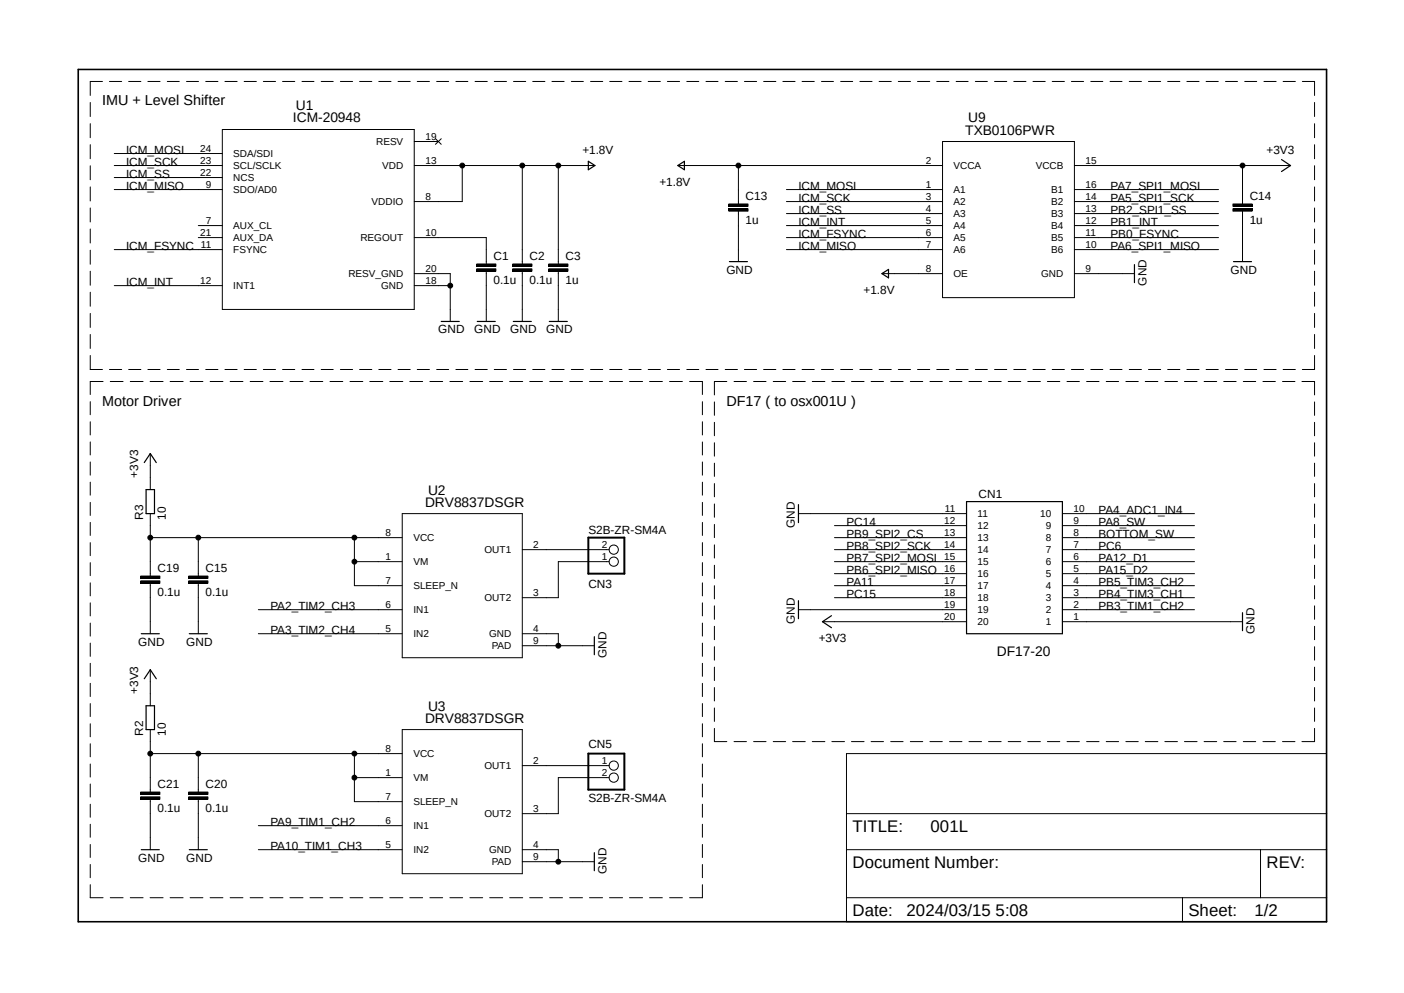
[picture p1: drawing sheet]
<svg xmlns="http://www.w3.org/2000/svg" width="297mm" height="210mm" viewBox="0 0 297 210" stroke-linecap="round" stroke-linejoin="round" font-family="sans-serif">
<path d="M16 14.4l265 181.1M281 14.4l-265 181.1" fill="none" stroke="#fff" stroke-width=".21"/>
<g fill="none" stroke="#000" stroke-width=".21">
<path d="M21.7 17.2h-2.6v3M23.2 17.2h2.5M27.2 17.2h2.6M31.3 17.2h2.6M35.4 17.2h2.5M39.5 17.2h2.5M43.5 17.2h2.6M47.6 17.2h2.6M51.6 17.2h2.6M55.7 17.2h2.6M59.8 17.2h2.6M63.9 17.2h2.5"/>
<path d="M67.9 17.2h2.6M72 17.2h2.6M76.1 17.2h2.6M80.1 17.2h2.6M84.2 17.2h2.6M88.3 17.2h2.5M92.4 17.2h2.5M96.4 17.2h2.6M100.5 17.2h2.6M104.6 17.2h2.5M108.6 17.2h2.6M112.7 17.2h2.6"/>
<path d="M116.8 17.2h2.5M120.9 17.2h2.5M124.9 17.2h2.6M129 17.2h2.6M133.1 17.2h2.5M137.1 17.2h2.6M141.2 17.2h2.6M145.3 17.2h2.5M149.4 17.2h2.5M153.4 17.2h2.6M157.5 17.2h2.6M161.5 17.2h2.6"/>
<path d="M165.6 17.2h2.6M169.7 17.2h2.6M173.8 17.2h2.5M177.8 17.2h2.6M181.9 17.2h2.6M186 17.2h2.6M190 17.2h2.6M194.1 17.2h2.6M198.2 17.2h2.5M202.3 17.2h2.5M206.3 17.2h2.6M210.4 17.2h2.6"/>
<path d="M214.5 17.2h2.5M218.5 17.2h2.6M222.6 17.2h2.6M226.7 17.2h2.5M230.8 17.2h2.5M234.8 17.2h2.6M238.9 17.2h2.6M243 17.2h2.5M247 17.2h2.6M251.1 17.2h2.6M255.1 17.2h2.6M259.2 17.2h2.6"/>
<path d="M263.3 17.2h2.6M267.4 17.2h2.6M271.4 17.2h2.6M275.5 17.2h2.6v3M19.1 21.7v2.9M19.1 26.2v2.9M19.1 30.6v3M19.1 35.1v2.9M19.1 39.5v3M24.2 35h22.8M24.2 37.5h22.8M24.2 32.5h22.8"/>
<path d="M47 27.4h40.6v38h-40.6zM87.6 35h38.1M87.6 29.9h5.1M92.1 29.3l1.2 1.2M93.3 29.3l-1.2 1.2M97.8 35v7.6h-10.2M110.5 35v20.8M118.1 35v20.8M143.5 35h55.9M156.2 35v8.1M199.4 29.9h27.9v33h-27.9zM227.3 35h45.7"/>
<path d="M262.8 35v8.1M278.1 21.7v2.9M278.1 26.2v2.9M278.1 30.6v3M278.1 35.1v2.9M278.1 39.5v3M19.1 44v2.9M19.1 48.4v3M19.1 52.9v3M19.1 57.4v2.9M24.2 40.1h22.8M24.2 52.8h22.8"/>
<path d="M42 47.7h5M42 50.2h5M87.6 50.2h15.3v5.6M87.6 57.9h7.6v10.1M100.8 56.9h4.1v.5h-4.1zM100.8 55.8h4.1v.5h-4.1zM102.9 57.4v10.6M108.5 56.9h4v.5h-4zM108.5 55.8h4v.5h-4zM110.5 57.4v10.6M116.1 56.9h4v.5h-4zM116.1 55.8h4v.5h-4z"/>
<path d="M118.1 57.4v10.6M154.2 44.2h4v.5h-4zM154.2 43.1h4v.5h-4zM156.2 44.7v10.6M166.4 47.7h33M166.4 42.6h33M166.4 40.1h33M166.4 50.2h33M166.4 52.8h33M166.4 45.2h33M186.7 57.9h12.7M227.3 47.7h30.5"/>
<path d="M227.3 42.6h30.5M227.3 40.1h30.5M227.3 50.2h30.5M227.3 52.8h30.5M227.3 57.9h12.7M227.3 45.2h30.5M260.8 44.2h4.1v.5h-4.1zM260.8 43.1h4.1v.5h-4.1zM262.8 44.7v10.6M278.1 44v2.9M278.1 48.4v3M278.1 52.9v3"/>
<path d="M278.1 57.4v2.9M19.1 61.8v3M19.1 66.3v3M19.1 70.7v3M19.1 75.2v2.9h2.6M23.2 78.1h2.5M24.2 60.4h22.8M27.2 78.1h2.6M31.3 78.1h2.6M35.4 78.1h2.5M39.5 78.1h2.5M43.5 78.1h2.6"/>
<path d="M47.6 78.1h2.6M51.6 78.1h2.6M55.7 78.1h2.6M59.8 78.1h2.6M63.9 78.1h2.5M67.9 78.1h2.6M72 78.1h2.6M76.1 78.1h2.6M80.1 78.1h2.6M84.2 78.1h2.6M87.6 60.4h7.6M88.3 78.1h2.5"/>
<path d="M92.4 78.1h2.5M96.4 78.1h2.6M100.5 78.1h2.6M104.6 78.1h2.5M108.6 78.1h2.6M112.7 78.1h2.6M116.8 78.1h2.5M120.9 78.1h2.5M124.9 78.1h2.6M129 78.1h2.6M133.1 78.1h2.5M137.1 78.1h2.6"/>
<path d="M141.2 78.1h2.6M145.3 78.1h2.5M149.4 78.1h2.5M153.4 78.1h2.6M157.5 78.1h2.6M161.5 78.1h2.6M165.6 78.1h2.6M169.7 78.1h2.6M173.8 78.1h2.5M177.8 78.1h2.6M181.9 78.1h2.6M186 78.1h2.6"/>
<path d="M190 78.1h2.6M194.1 78.1h2.6M198.2 78.1h2.5M202.3 78.1h2.5M206.3 78.1h2.6M210.4 78.1h2.6M214.5 78.1h2.5M218.5 78.1h2.6M222.6 78.1h2.6M226.7 78.1h2.5M230.8 78.1h2.5M234.8 78.1h2.6"/>
<path d="M238.9 78.1h2.6M243 78.1h2.5M247 78.1h2.6M251.1 78.1h2.6M255.1 78.1h2.6M259.2 78.1h2.6M263.3 78.1h2.6M267.4 78.1h2.6M271.4 78.1h2.6M278.1 75.2v2.9h-2.6M278.1 61.8v3M278.1 66.3v3"/>
<path d="M278.1 70.7v3M19.1 85v2.7M19.1 89.2v2.8M19.1 93.5v2.7M19.1 97.7v2.8M21.8 80.7h-2.7v2.7M23.3 80.7h2.7M27.6 80.7h2.7M31.7 80.7h2.8M31.8 95.9v7.6M36 80.7h2.7M40.2 80.7h2.7"/>
<path d="M44.4 80.7h2.8M48.7 80.7h2.7M52.9 80.7h2.7M57.1 80.7h2.8M61.3 80.7h2.8M65.6 80.7h2.7M69.8 80.7h2.7M74 80.7h2.8M78.2 80.7h2.8M82.5 80.7h2.7M86.7 80.7h2.7M90.9 80.7h2.7"/>
<path d="M95.2 80.7h2.7M99.4 80.7h2.7M103.6 80.7h2.7M107.8 80.7h2.8M112.1 80.7h2.7M116.3 80.7h2.7M120.5 80.7h2.7M124.7 80.7h2.8M128.9 80.7h2.8M133.2 80.7h2.7M137.4 80.7h2.7M141.6 80.7h2.8"/>
<path d="M145.9 80.7h2.7v2.7M148.6 85v2.7M148.6 89.2v2.8M148.6 93.5v2.7M148.6 97.7v2.8M151.1 85v2.8M151.1 89.3v2.9M151.1 93.6v2.9M151.1 98v2.8M153.8 80.7h-2.7v2.8M155.3 80.7h2.6M159.4 80.7h2.7"/>
<path d="M163.6 80.7h2.6M167.7 80.7h2.6M171.8 80.7h2.7M176 80.7h2.6M180.1 80.7h2.7M184.3 80.7h2.6M188.4 80.7h2.7M192.6 80.7h2.6M196.7 80.7h2.6M200.9 80.7h2.6M205 80.7h2.6M209.1 80.7h2.7"/>
<path d="M213.3 80.7h2.6M217.4 80.7h2.7M221.6 80.7h2.6M225.7 80.7h2.6M229.9 80.7h2.6M234 80.7h2.6M238.2 80.7h2.6M242.3 80.7h2.6M246.4 80.7h2.7M250.6 80.7h2.6M254.7 80.7h2.7M258.9 80.7h2.6"/>
<path d="M263 80.7h2.6M267.2 80.7h2.6M271.3 80.7h2.6M275.4 80.7h2.7v2.8M278.1 85v2.8M278.1 89.3v2.9M278.1 93.6v2.9M278.1 98v2.8M19.1 102v2.7M19.1 106.3v2.7M19.1 110.5v2.7M19.1 114.8v2.7"/>
<path d="M19.1 119v2.8M31.8 113.7h53.3M31.8 108.6v13.2M42 113.7v8.1M75 118.8h10.1M75 113.7v10.2h10.1M85.1 108.6h25.4v30.5h-25.4zM110.5 116.2h18.3M128.8 118.8h-10.7v7.6h-7.6M148.6 102v2.7M148.6 106.3v2.7M148.6 110.5v2.7"/>
<path d="M148.6 114.8v2.7M148.6 119v2.8M151.1 102.3v2.8M151.1 106.6v2.8M151.1 110.9v2.8M151.1 115.2v2.8M151.1 119.5v2.8M168.9 108.6h35.6M176.5 118.8h28M176.5 116.2h28M176.5 113.7h28M176.5 111.2h28"/>
<path d="M224.7 118.8h28M224.7 116.2h28M224.7 113.7h28M224.7 108.6h28M224.7 111.2h28M278.1 102.3v2.8M278.1 106.6v2.8M278.1 110.9v2.8M278.1 115.2v2.8M278.1 119.5v2.8M19.1 123.3v2.7M19.1 127.5v2.8"/>
<path d="M19.1 131.8v2.7M19.1 136v2.8M29.8 122.9h4v.5h-4zM29.8 121.8h4v.5h-4zM31.8 123.4v10.6M39.9 122.9h4.1v.5h-4.1zM39.9 121.8h4.1v.5h-4.1zM42 123.4v10.6M54.7 134h30.4M54.7 128.9h30.4M110.5 134h7.6v2.6M110.5 136.6h15.2"/>
<path d="M148.6 123.3v2.7M148.6 127.5v2.8M148.6 131.8v2.7M148.6 136v2.8M151.1 123.9v2.8M151.1 128.1v2.9M151.1 132.5v2.8M151.1 136.8v2.8M168.9 128.9h35.6M174 131.5h30.5M176.5 126.4h28M176.5 123.9h28"/>
<path d="M176.5 121.3h28M224.7 126.4h28M224.7 128.9h28M224.7 123.9h28M224.7 131.5h38.1M224.7 121.3h28M278.1 123.9v2.8M278.1 128.1v2.9M278.1 132.5v2.8M278.1 136.8v2.8M19.1 140.3v2.7M19.1 144.5v2.8"/>
<path d="M19.1 148.8v2.8M19.1 153.1v2.7M19.1 157.3v2.8M31.8 159.4h53.3M31.8 141.6v7.7M31.8 154.3v13.2M42 159.4v8.1M75 159.4v10.1h10.1M85.1 154.3h25.4v30.5h-25.4zM148.6 140.3v2.7M148.6 144.5v2.8M148.6 148.8v2.8"/>
<path d="M148.6 153.1v2.7M148.6 157.3v2.8M151.1 141.1v2.8M151.1 145.4v2.9M151.1 149.7v2.9M151.1 154.1v2.7h2.7M155.3 156.8h2.6M159.4 156.8h2.7M163.6 156.8h2.6M167.7 156.8h2.6M171.8 156.8h2.7M176 156.8h2.6"/>
<path d="M179.1 159.4h101.5v35.5h-101.5zM180.1 156.8h2.7M184.3 156.8h2.6M188.4 156.8h2.7M192.6 156.8h2.6M196.7 156.8h2.6M200.9 156.8h2.6M205 156.8h2.6M209.1 156.8h2.7M213.3 156.8h2.6M217.4 156.8h2.7M221.6 156.8h2.6"/>
<path d="M225.7 156.8h2.6M229.9 156.8h2.6M234 156.8h2.6M238.2 156.8h2.6M242.3 156.8h2.6M246.4 156.8h2.7M250.6 156.8h2.6M254.7 156.8h2.7M258.9 156.8h2.6M263 156.8h2.6M267.2 156.8h2.6M271.3 156.8h2.6"/>
<path d="M278.1 141.1v2.8M278.1 145.4v2.9M278.1 149.7v2.9M278.1 154.1v2.7h-2.7M19.1 161.6v2.7M19.1 165.8v2.8M19.1 170.1v2.7M19.1 174.3v2.8M19.1 178.6v2.8M29.8 168.5h4v.5h-4zM29.8 167.5h4v.5h-4zM31.8 169v10.7"/>
<path d="M39.9 168.5h4.1v.5h-4.1zM39.9 167.5h4.1v.5h-4.1zM42 169v10.7M54.7 179.7h30.4M54.7 174.6h30.4M75 164.5h10.1M110.5 179.7h7.6v2.5M110.5 161.9h18.3M128.8 164.5h-10.7v7.6h-7.6M148.6 161.6v2.7M148.6 165.8v2.8M148.6 170.1v2.7"/>
<path d="M148.6 174.3v2.8M148.6 178.6v2.8M179.1 179.7h101.5M179.1 172.1h101.5M266.7 179.7v10.2M19.1 182.8v2.8M19.1 187.1v2.8h2.7M23.3 189.9h2.7M27.6 189.9h2.7M31.7 189.9h2.8M36 189.9h2.7M40.2 189.9h2.7"/>
<path d="M44.4 189.9h2.8M48.7 189.9h2.7M52.9 189.9h2.7M57.1 189.9h2.8M61.3 189.9h2.8M65.6 189.9h2.7M69.8 189.9h2.7M74 189.9h2.8M78.2 189.9h2.8M82.5 189.9h2.7M86.7 189.9h2.7M90.9 189.9h2.7"/>
<path d="M95.2 189.9h2.7M99.4 189.9h2.7M103.6 189.9h2.7M107.8 189.9h2.8M110.5 182.2h15.2M112.1 189.9h2.7M116.3 189.9h2.7M120.5 189.9h2.7M124.7 189.9h2.8M128.9 189.9h2.8M133.2 189.9h2.7M137.4 189.9h2.7"/>
<path d="M141.6 189.9h2.8M148.6 182.8v2.8M148.6 187.1v2.8h-2.7M179.1 189.9h101.5M250.1 189.9v5"/>
<circle cx="97.8" cy="35" r=".51"/>
<circle cx="110.5" cy="35" r=".51"/>
<circle cx="118.1" cy="35" r=".51"/>
<circle cx="156.2" cy="35" r=".51"/>
<circle cx="262.8" cy="35" r=".51"/>
<circle cx="95.2" cy="60.4" r=".51"/>
<circle cx="31.8" cy="113.7" r=".51"/>
<circle cx="41.9" cy="113.7" r=".51"/>
<circle cx="75" cy="113.7" r=".51"/>
<circle cx="75" cy="118.8" r=".51"/>
<circle cx="129.8" cy="118.8" r=".98"/>
<circle cx="129.8" cy="116.2" r=".98"/>
<circle cx="118.1" cy="136.6" r=".51"/>
<circle cx="31.8" cy="159.4" r=".51"/>
<circle cx="41.9" cy="159.4" r=".51"/>
<circle cx="75" cy="159.4" r=".51"/>
<circle cx="75" cy="164.5" r=".51"/>
<circle cx="129.8" cy="164.5" r=".98"/>
<circle cx="129.8" cy="161.9" r=".98"/>
<circle cx="118.1" cy="182.2" r=".51"/>
</g>
<path d="M16.6 14.7h264v180.2h-264z" fill="none" stroke="#000" stroke-width=".34"/>
<g fill="#000">
<path d="M100.8 56.9h4.1v.5h-4.1z" fill-rule="evenodd"/>
<path d="M100.8 55.8h4.1v.5h-4.1z" fill-rule="evenodd"/>
<path d="M108.5 56.9h4v.5h-4z" fill-rule="evenodd"/>
<path d="M108.5 55.8h4v.5h-4z" fill-rule="evenodd"/>
<path d="M116.1 56.9h4v.5h-4z" fill-rule="evenodd"/>
<path d="M116.1 55.8h4v.5h-4z" fill-rule="evenodd"/>
<path d="M154.2 44.2h4v.5h-4z" fill-rule="evenodd"/>
<path d="M154.2 43.1h4v.5h-4z" fill-rule="evenodd"/>
<path d="M260.8 44.2h4.1v.5h-4.1z" fill-rule="evenodd"/>
<path d="M260.8 43.1h4.1v.5h-4.1z" fill-rule="evenodd"/>
<path d="M29.8 122.9h4v.5h-4z" fill-rule="evenodd"/>
<path d="M29.8 121.8h4v.5h-4z" fill-rule="evenodd"/>
<path d="M39.9 122.9h4.1v.5h-4.1z" fill-rule="evenodd"/>
<path d="M39.9 121.8h4.1v.5h-4.1z" fill-rule="evenodd"/>
<path d="M29.8 168.5h4v.5h-4z" fill-rule="evenodd"/>
<path d="M29.8 167.5h4v.5h-4z" fill-rule="evenodd"/>
<path d="M39.9 168.5h4.1v.5h-4.1z" fill-rule="evenodd"/>
<path d="M39.9 167.5h4.1v.5h-4.1z" fill-rule="evenodd"/>
<circle cx="97.8" cy="35" r=".51"/>
<circle cx="110.5" cy="35" r=".51"/>
<circle cx="118.1" cy="35" r=".51"/>
<circle cx="156.2" cy="35" r=".51"/>
<circle cx="262.8" cy="35" r=".51"/>
<circle cx="95.2" cy="60.4" r=".51"/>
<circle cx="31.8" cy="113.7" r=".51"/>
<circle cx="41.9" cy="113.7" r=".51"/>
<circle cx="75" cy="113.7" r=".51"/>
<circle cx="75" cy="118.8" r=".51"/>
<circle cx="118.1" cy="136.6" r=".51"/>
<circle cx="31.8" cy="159.4" r=".51"/>
<circle cx="41.9" cy="159.4" r=".51"/>
<circle cx="75" cy="159.4" r=".51"/>
<circle cx="75" cy="164.5" r=".51"/>
<circle cx="118.1" cy="182.2" r=".51"/>
</g>
<g fill="none" stroke="#000" stroke-width=".25">
<path d="M124.5 34.1l1.4 .9-1.4 .9zM143.4 35l1.4-.9v1.8zM271.1 33.7l1.9 1.3-1.9 1.3M154.3 55.3h3.8M186.6 57.9l1.4-.9v1.8zM240 56v3.8M260.9 55.3h3.9M93.3 68h3.9M101 68h3.8M108.6 68h3.8M116.2 68h3.8M30.5 97.8l1.3-1.9 1.3 1.9"/>
<path d="M30.9 103.5h1.8v5.1h-1.8zM168.9 106.7v3.8M204.5 106.1h20.2v27.9h-20.2zM29.9 134h3.8M40 134h3.9M125.7 134.7v3.8M168.9 127v3.9M175.9 130.2l-1.9 1.3 1.9 1.3M262.8 129.6v3.8M30.5 143.6l1.3-2 1.3 2M30.9 149.3h1.8v5h-1.8zM29.9 179.7h3.8"/>
<path d="M40 179.7h3.9M125.7 180.3v3.8"/>
</g>
<path d="M124.5 113.7h7.6v7.6h-7.6zM124.5 159.4h7.6v7.6h-7.6z" fill="none" stroke="#000" stroke-width=".42"/>
<g font-size="3.6">
<text x="180.3" y="175.9">TITLE:</text>
<text x="196.9" y="175.9">001L</text>
<text x="180.3" y="183.5">Document Number:</text>
<text x="267.9" y="183.5">REV:</text>
<text x="180.3" y="193.7">Date:</text>
<text x="191.8" y="193.7">2024/03/15 5:08</text>
<text x="251.4" y="193.7">Sheet:</text>
<text x="265.4" y="193.7">1/2</text>
</g>
<g font-size="3">
<text x="21.6" y="22.3">IMU + Level Shifter</text>
<text x="21.6" y="85.8">Motor Driver</text>
<text x="153.7" y="85.8">DF17 ( to osx001U )</text>
</g>
<g font-size="2.9">
<text x="62.6" y="23.4">U1</text>
<text x="62" y="25.9">ICM-20948</text>
<text x="204.2" y="28.4">TXB0106PWR</text>
<text x="204.8" y="25.9">U9</text>
<text x="89.9" y="107.1">DRV8837DSGR</text>
<text x="90.6" y="104.6">U2</text>
<text x="210.9" y="138.6">DF17-20</text>
<text x="89.9" y="152.8">DRV8837DSGR</text>
<text x="90.6" y="150.3">U3</text>
</g>
<g font-size="2.5">
<text x="26.7" y="32.5">ICM_MOSI</text>
<text x="26.7" y="35">ICM_SCK</text>
<text x="123.2" y="32.5">+1.8V</text>
<text x="267.9" y="32.5">+3V3</text>
<text x="26.7" y="37.5">ICM_SS</text>
<text x="26.7" y="40.1">ICM_MISO</text>
<text x="139.5" y="39.3">+1.8V</text>
<text x="168.9" y="40.1">ICM_MOSI</text>
<text x="234.9" y="40.1">PA7_SPI1_MOSI</text>
<text x="157.7" y="47.3">1u</text>
<text x="157.7" y="42.2">C13</text>
<text x="168.9" y="42.6">ICM_SCK</text>
<text x="168.9" y="45.2">ICM_SS</text>
<text x="168.9" y="47.7">ICM_INT</text>
<text x="234.9" y="42.6">PA5_SPI1_SCK</text>
<text x="234.9" y="47.7">PB1_INT</text>
<text x="234.9" y="45.2">PB2_SPI1_SS</text>
<text x="264.4" y="47.3">1u</text>
<text x="264.4" y="42.2">C14</text>
<text x="26.7" y="52.8">ICM_FSYNC</text>
<text x="168.9" y="52.8">ICM_MISO</text>
<text x="168.9" y="50.3">ICM_FSYNC</text>
<text x="234.9" y="52.8">PA6_SPI1_MISO</text>
<text x="234.9" y="50.3">PB0_FSYNC</text>
<text x="104.4" y="54.9">C1</text>
<text x="112" y="54.9">C2</text>
<text x="119.6" y="54.9">C3</text>
<text x="153.7" y="57.9">GND</text>
<text x="260.3" y="57.9">GND</text>
<text x="26.7" y="60.4">ICM_INT</text>
<text x="104.4" y="60">0.1u</text>
<text x="112" y="60">0.1u</text>
<text x="119.6" y="60">1u</text>
<text x="182.7" y="62.2">+1.8V</text>
<text x="242.5" y="60.4" transform="rotate(-90 242.5 60.4)">GND</text>
<text x="92.7" y="70.5">GND</text>
<text x="100.3" y="70.5">GND</text>
<text x="107.9" y="70.5">GND</text>
<text x="115.6" y="70.5">GND</text>
<text x="29.3" y="101" transform="rotate(-90 29.3 101)">+3V3</text>
<text x="207" y="105.3">CN1</text>
<text x="30.3" y="109.9" transform="rotate(-90 30.3 109.9)">R3</text>
<text x="35.1" y="109.9" transform="rotate(-90 35.1 109.9)">10</text>
<text x="124.5" y="112.9">S2B-ZR-SM4A</text>
<text x="168.2" y="111.7" transform="rotate(-90 168.2 111.7)">GND</text>
<text x="179.1" y="111.2">PC14</text>
<text x="179.1" y="113.7">PB9_SPI2_CS</text>
<text x="232.4" y="108.6">PA4_ADC1_IN4</text>
<text x="232.4" y="113.7">BOTTOM_SW</text>
<text x="232.4" y="111.2">PA8_SW</text>
<text x="179.1" y="116.2">PB8_SPI2_SCK</text>
<text x="179.1" y="118.8">PB7_SPI2_MOSI</text>
<text x="232.4" y="116.2">PC6</text>
<text x="232.4" y="118.8">PA12_D1</text>
<text x="33.3" y="120.9">C19</text>
<text x="43.5" y="120.9">C15</text>
<text x="124.5" y="124.4">CN3</text>
<text x="179.1" y="121.3">PB6_SPI2_MISO</text>
<text x="179.1" y="123.9">PA11</text>
<text x="232.4" y="123.9">PB5_TIM3_CH2</text>
<text x="232.4" y="121.3">PA15_D2</text>
<text x="33.3" y="126">0.1u</text>
<text x="43.5" y="126">0.1u</text>
<text x="57.2" y="128.9">PA2_TIM2_CH3</text>
<text x="168.2" y="132" transform="rotate(-90 168.2 132)">GND</text>
<text x="179.1" y="126.4">PC15</text>
<text x="232.4" y="126.4">PB4_TIM3_CH1</text>
<text x="232.4" y="128.9">PB3_TIM1_CH2</text>
<text x="29.3" y="136.6">GND</text>
<text x="39.4" y="136.6">GND</text>
<text x="57.2" y="134">PA3_TIM2_CH4</text>
<text x="173.2" y="135.8">+3V3</text>
<text x="265.4" y="134" transform="rotate(-90 265.4 134)">GND</text>
<text x="128.3" y="139.1" transform="rotate(-90 128.3 139.1)">GND</text>
<text x="29.3" y="146.7" transform="rotate(-90 29.3 146.7)">+3V3</text>
<text x="30.3" y="155.6" transform="rotate(-90 30.3 155.6)">R2</text>
<text x="35.1" y="155.6" transform="rotate(-90 35.1 155.6)">10</text>
<text x="124.5" y="158.1">CN5</text>
<text x="33.3" y="166.6">C21</text>
<text x="43.5" y="166.6">C20</text>
<text x="33.3" y="171.7">0.1u</text>
<text x="43.5" y="171.7">0.1u</text>
<text x="124.5" y="169.5">S2B-ZR-SM4A</text>
<text x="57.2" y="174.6">PA9_TIM1_CH2</text>
<text x="57.2" y="179.7">PA10_TIM1_CH3</text>
<text x="29.3" y="182.2">GND</text>
<text x="39.4" y="182.2">GND</text>
<text x="128.3" y="184.8" transform="rotate(-90 128.3 184.8)">GND</text>
</g>
<g font-size="2.1">
<text x="90" y="29.6">19</text>
<text x="42.3" y="34.6">23</text>
<text x="42.3" y="32.1">24</text>
<text x="49.4" y="35.8">SCL/SCLK</text>
<text x="49.4" y="33.2">SDA/SDI</text>
<text x="79.6" y="30.7">RESV</text>
<text x="80.9" y="35.8">VDD</text>
<text x="90" y="34.6">13</text>
<text x="195.8" y="34.6">2</text>
<text x="201.7" y="35.8">VCCA</text>
<text x="219.1" y="35.8">VCCB</text>
<text x="229.7" y="34.6">15</text>
<text x="42.3" y="37.2">22</text>
<text x="43.5" y="39.7">9</text>
<text x="49.4" y="40.9">SDO/AD0</text>
<text x="49.4" y="38.3">NCS</text>
<text x="195.8" y="39.7">1</text>
<text x="201.7" y="40.9">A1</text>
<text x="222.4" y="40.9">B1</text>
<text x="229.7" y="39.7">16</text>
<text x="43.5" y="47.3">7</text>
<text x="78.6" y="43.4">VDDIO</text>
<text x="90" y="42.2">8</text>
<text x="195.8" y="42.2">3</text>
<text x="195.8" y="44.8">4</text>
<text x="195.8" y="47.3">5</text>
<text x="201.7" y="43.4">A2</text>
<text x="201.7" y="45.9">A3</text>
<text x="222.4" y="45.9">B3</text>
<text x="222.4" y="43.4">B2</text>
<text x="229.7" y="47.3">12</text>
<text x="229.7" y="44.8">13</text>
<text x="229.7" y="42.2">14</text>
<text x="42.3" y="49.9">21</text>
<text x="42.5" y="52.4">11</text>
<text x="49.4" y="48.5">AUX_CL</text>
<text x="49.4" y="53.6">FSYNC</text>
<text x="49.4" y="51">AUX_DA</text>
<text x="76.2" y="51">REGOUT</text>
<text x="90" y="49.9">10</text>
<text x="195.8" y="49.9">6</text>
<text x="195.8" y="52.4">7</text>
<text x="201.7" y="48.5">A4</text>
<text x="201.7" y="51">A5</text>
<text x="201.7" y="53.6">A6</text>
<text x="222.4" y="53.6">B6</text>
<text x="222.4" y="51">B5</text>
<text x="222.4" y="48.5">B4</text>
<text x="229.7" y="52.4">10</text>
<text x="229.7" y="49.9">11</text>
<text x="73.7" y="58.6">RESV_GND</text>
<text x="90" y="57.5">20</text>
<text x="195.8" y="57.5">8</text>
<text x="201.7" y="58.6">OE</text>
<text x="220.3" y="58.6">GND</text>
<text x="229.7" y="57.5">9</text>
<text x="42.3" y="60">12</text>
<text x="49.4" y="61.2">INT1</text>
<text x="80.6" y="61.2">GND</text>
<text x="90" y="60">18</text>
<text x="81.6" y="113.4">8</text>
<text x="199.7" y="110.8">12</text>
<text x="199.7" y="113.4">13</text>
<text x="199.9" y="108.3">11</text>
<text x="206.8" y="109.4">11</text>
<text x="206.8" y="111.9">12</text>
<text x="220" y="109.4">10</text>
<text x="221.2" y="111.9">9</text>
<text x="227.1" y="113.4">8</text>
<text x="227.1" y="110.8">9</text>
<text x="227.1" y="108.3">10</text>
<text x="81.6" y="118.4">1</text>
<text x="87.5" y="119.5">VM</text>
<text x="87.5" y="114.5">VCC</text>
<text x="102.5" y="117">OUT1</text>
<text x="112.8" y="115.9">2</text>
<text x="127.3" y="118.4">1</text>
<text x="127.3" y="115.9">2</text>
<text x="199.7" y="115.9">14</text>
<text x="199.7" y="118.4">15</text>
<text x="206.8" y="114.5">13</text>
<text x="206.8" y="117">14</text>
<text x="206.8" y="119.5">15</text>
<text x="221.2" y="119.5">6</text>
<text x="221.2" y="117">7</text>
<text x="221.2" y="114.5">8</text>
<text x="227.1" y="118.4">6</text>
<text x="227.1" y="115.9">7</text>
<text x="81.6" y="123.5">7</text>
<text x="87.5" y="124.6">SLEEP_N</text>
<text x="199.7" y="120.9">16</text>
<text x="199.7" y="123.5">17</text>
<text x="206.8" y="122.1">16</text>
<text x="206.8" y="124.6">17</text>
<text x="221.2" y="124.6">4</text>
<text x="221.2" y="122.1">5</text>
<text x="227.1" y="123.5">4</text>
<text x="227.1" y="120.9">5</text>
<text x="81.6" y="128.6">6</text>
<text x="87.5" y="129.7">IN1</text>
<text x="102.5" y="127.2">OUT2</text>
<text x="112.8" y="126">3</text>
<text x="199.7" y="126">18</text>
<text x="199.7" y="128.6">19</text>
<text x="199.7" y="131.1">20</text>
<text x="206.8" y="127.2">18</text>
<text x="206.8" y="129.7">19</text>
<text x="221.2" y="129.7">2</text>
<text x="221.2" y="127.2">3</text>
<text x="227.1" y="131.1">1</text>
<text x="227.1" y="128.6">2</text>
<text x="227.1" y="126">3</text>
<text x="81.6" y="133.6">5</text>
<text x="87.5" y="134.8">IN2</text>
<text x="103.5" y="134.8">GND</text>
<text x="104" y="137.3">PAD</text>
<text x="112.8" y="133.6">4</text>
<text x="112.8" y="136.2">9</text>
<text x="206.8" y="132.2">20</text>
<text x="221.2" y="132.2">1</text>
<text x="81.6" y="159">8</text>
<text x="87.5" y="160.1">VCC</text>
<text x="112.8" y="161.6">2</text>
<text x="127.3" y="161.6">1</text>
<text x="81.6" y="164.1">1</text>
<text x="87.5" y="165.2">VM</text>
<text x="102.5" y="162.7">OUT1</text>
<text x="127.3" y="164.1">2</text>
<text x="81.6" y="169.2">7</text>
<text x="87.5" y="170.3">SLEEP_N</text>
<text x="102.5" y="172.8">OUT2</text>
<text x="112.8" y="171.7">3</text>
<text x="81.6" y="179.4">5</text>
<text x="81.6" y="174.3">6</text>
<text x="87.5" y="175.4">IN1</text>
<text x="112.8" y="179.4">4</text>
<text x="87.5" y="180.5">IN2</text>
<text x="103.5" y="180.5">GND</text>
<text x="104" y="183">PAD</text>
<text x="112.8" y="181.9">9</text>
</g>
</svg>
